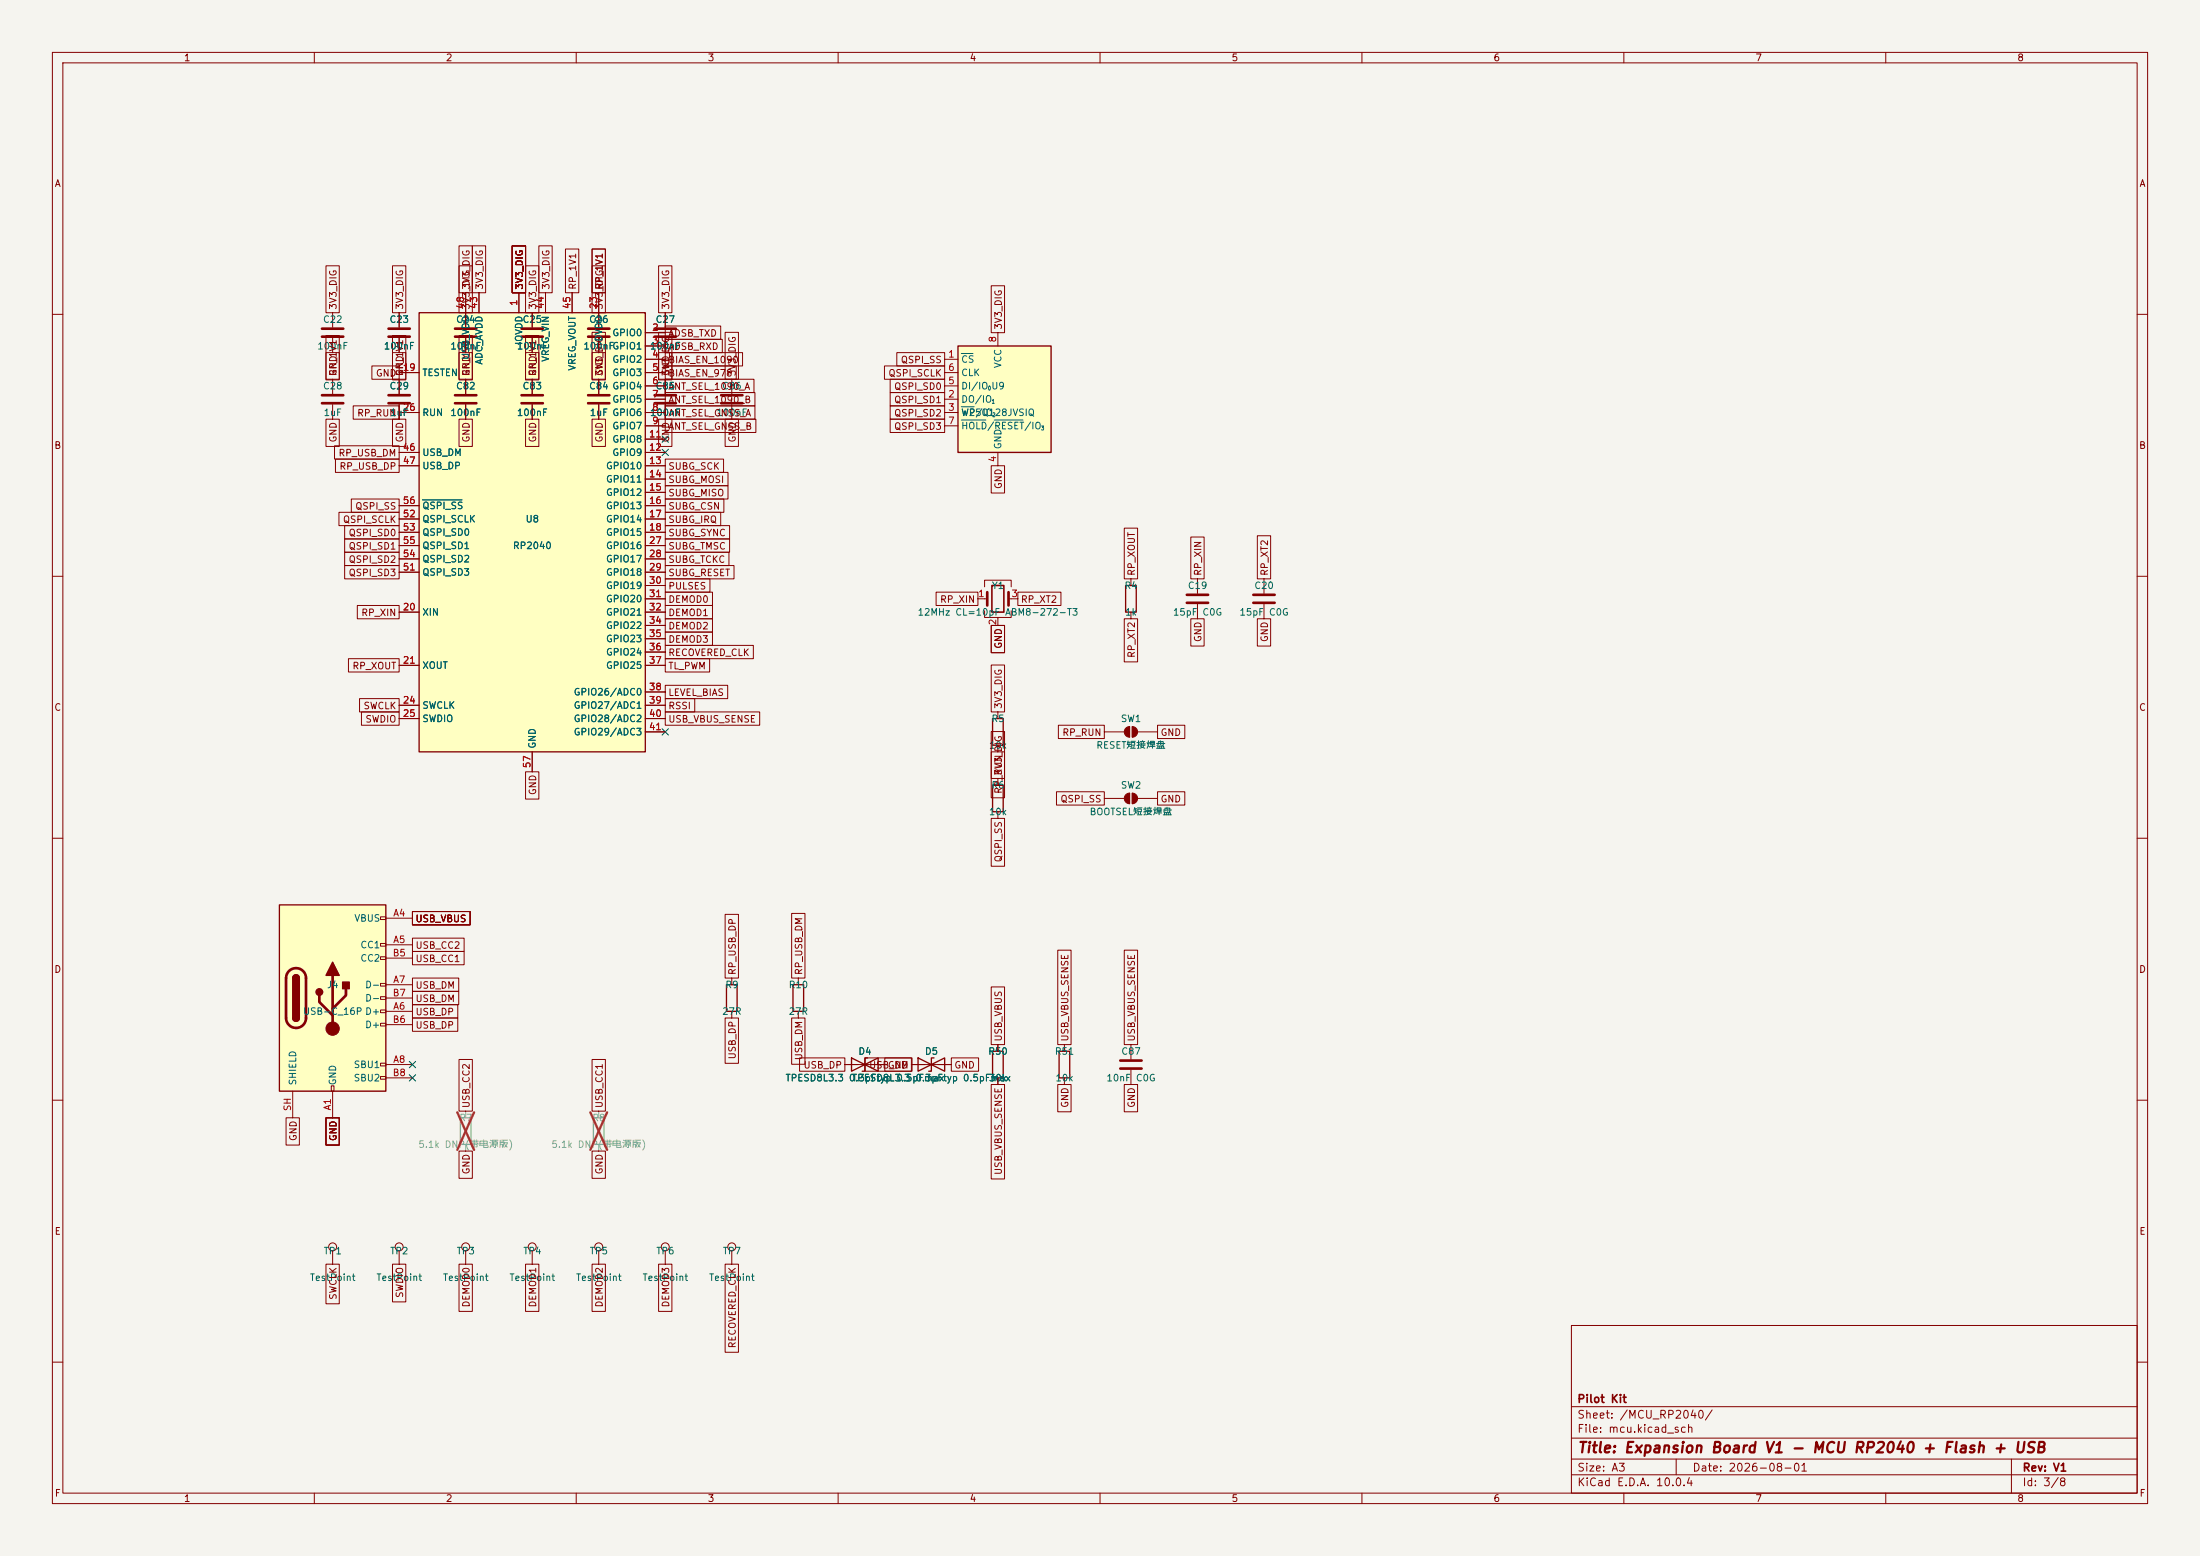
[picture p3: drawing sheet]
<svg xmlns="http://www.w3.org/2000/svg" width="420mm" height="297mm" viewBox="0 0 420 297" stroke-linecap="round" stroke-linejoin="round" font-family="sans-serif">
<path d="M0 0h420v297h-420z" fill="#f5f4ef" stroke="#f5f4ef" stroke-width=".19"/>
<g fill="none" stroke="#840000" stroke-width=".19">
<path d="M10 10h400v277h-400zM12 12h396v273h-396zM60 10v2M110 10v2M160 10v2M210 10v2M260 10v2M310 10v2M360 10v2M10 60h2M408 60h2M10 110h2"/>
<path d="M408 110h2M10 160h2M408 160h2M10 210h2M408 210h2M300 253h108v32h-108zM10 260h2M300 278.5h108M300 274.5h108M300 268.5h108M320 278.5v3M384 278.5v6.5"/>
<path d="M408 260h2M60 285v2M110 285v2M160 285v2M210 285v2M260 285v2M300 281.5h108M310 285v2M360 285v2"/>
</g>
<path d="M80 59.7h43.2v83.8h-43.2z" fill="#ffffc2"/>
<path d="M80 59.7h43.2v83.8h-43.2zM138.7 188h2v5h-2zM151.4 188h2v5h-2zM162.6 201.9v2.6l5-2.6v2.6zM165.6 201.9h-.5v2.6h-.5M175.3 201.9v2.6l5-2.6v2.6zM178.3 201.9h-.5v2.6h-.5M189.5 200.7h2v5h-2zM202.2 200.7h2v5h-2z" fill="none" stroke="#840000" stroke-width=".25"/>
<g fill="none" stroke="#840000" stroke-width=".19">
<path d="M63.5 59.7v2.8M76.2 59.7v2.8M88.9 55.9v6.6M91.4 55.9v3.8M99.1 55.9v3.8M101.6 59.7v2.8M104.1 55.9v3.8M109.2 55.9v3.8M114.3 55.9v6.6M127 59.7v2.8M63.5 64.5v2.8M63.5 72.4v2.8"/>
<path d="M63.5 77.2v2.8M76.2 71.1h3.8M76.2 78.7h3.8M76.2 64.5v2.8M76.2 72.4v2.8M76.2 77.2v2.8M88.9 64.5v2.8M88.9 72.4v2.8M88.9 77.2v2.8M101.6 64.5v2.8M114.3 64.5v2.8M123.2 63.5h3.8"/>
<path d="M123.2 66h3.8M123.2 68.6h3.8M123.2 71.1h3.8M123.2 73.7h3.8M123.2 76.2h3.8M123.2 78.7h3.8M127 64.5v2.8M76.2 86.4h3.8M76.2 88.9h3.8M76.2 96.5h3.8M76.2 99.1h3.8M123.2 81.3h3.8"/>
<path d="M123.2 83.8h3.8M123.2 86.4h3.8M123.2 88.9h3.8M123.2 91.4h3.8M123.2 94h3.8M123.2 96.5h3.8M123.2 99.1h3.8M76.2 101.6h3.8M76.2 116.8h3.8M76.2 104.1h3.8M76.2 106.7h3.8M76.2 109.2h3.8"/>
<path d="M123.2 101.6h3.8M123.2 116.8h3.8M123.2 104.1h3.8M123.2 106.7h3.8M123.2 109.2h3.8M123.2 111.8h3.8M123.2 114.3h3.8M123.2 119.4h3.8M76.2 127h3.8M76.2 134.6h3.8M76.2 137.2h3.8M123.2 127h3.8"/>
<path d="M123.2 134.6h3.8M123.2 137.2h3.8M123.2 121.9h3.8M123.2 124.5h3.8M123.2 132.1h3.8M123.2 139.7h3.8M101.6 143.5v3.8M139.7 186.7v1.3M139.7 193v1.3M152.4 186.7v1.3M152.4 193v1.3M190.5 199.4v1.3"/>
<path d="M203.2 199.4v1.3M215.9 199.4v2.8M161.3 203.2h7.6M174 203.2h7.6M190.5 205.7v1.3M203.2 205.7v1.3M215.9 204.2v2.8M63.5 238.8v2.5M76.2 238.8v2.5M88.9 238.8v2.5M101.6 238.8v2.5M114.3 238.8v2.5"/>
<path d="M127 238.8v2.5M139.7 238.8v2.5"/>
<circle cx="63.5" cy="238" r=".76"/>
<circle cx="76.2" cy="238" r=".76"/>
<circle cx="88.9" cy="238" r=".76"/>
<circle cx="101.6" cy="238" r=".76"/>
<circle cx="114.3" cy="238" r=".76"/>
<circle cx="127" cy="238" r=".76"/>
<circle cx="139.7" cy="238" r=".76"/>
</g>
<path d="M80.6 95.4h7.6" fill="none" stroke="#006464" stroke-width=".19"/>
<g fill="none" stroke="#840000" stroke-width=".51">
<path d="M61.5 75.4h4M61.5 77h4M61.5 62.7h4M61.5 64.3h4M74.2 75.4h4M74.2 77h4M74.2 62.7h4M74.2 64.3h4M86.9 75.4h4M86.9 77h4M86.9 62.7h4M86.9 64.3h4"/>
<path d="M99.6 62.7h4M99.6 64.3h4M112.3 62.7h4M112.3 64.3h4M125 62.7h4M125 64.3h4M213.9 202.4h4M213.9 204h4"/>
</g>
<path d="M87.9 213.4h2v5h-2zM113.3 213.4h2v5h-2z" fill="none" stroke="#9c9b98" stroke-width=".25"/>
<path d="M88.9 212.1v1.3M88.9 218.4v1.3M114.3 212.1v1.3M114.3 218.4v1.3" fill="none" stroke="#9c9b98" stroke-width=".19"/>
<path d="M87.3 212.3l3.2 7.2M90.5 212.3l-3.2 7.2M112.7 212.3l3.2 7.2M115.9 212.3l-3.2 7.2" fill="none" stroke="#e12e31" stroke-width=".46"/>
<path d="M53.3 172.7h20.4v35.6h-20.4z" fill="#ffffc2"/>
<g fill="none" stroke="#840000" stroke-width=".19">
<path d="M72.6 175h1.1v.5h-1.1zM73.7 175.3h5M72.6 180.1h1.1v.5h-1.1zM72.6 182.6h1.1v.5h-1.1zM72.6 187.7h1.1v.5h-1.1zM72.6 190.2h1.1v.6h-1.1zM72.6 192.8h1.1v.5h-1.1zM72.6 195.3h1.1v.5h-1.1zM73.7 180.3h5M73.7 193h5M73.7 188h5M73.7 182.9h5"/>
<path d="M73.7 195.6h5M73.7 190.5h5M55.9 208.3v5.1M63.2 207.3h.6v1h-.6zM63.5 208.3v5.1M72.6 202.9h1.1v.6h-1.1zM72.6 205.5h1.1v.5h-1.1zM73.7 203.2h5M73.7 205.7h5"/>
</g>
<path d="M53.3 172.7h20.4v35.6h-20.4zM55.9 186.7a.64 .64 0 0 1 .6-.6 .64 .64 0 0 1 .6 .6M55.9 194.3a.64 .64 0 0 0 .6 .6 .64 .64 0 0 0 .6-.6" fill="none" stroke="#840000" stroke-width=".25"/>
<path d="M55.2 185.4a1.9 1.9 0 0 1 2-.5 1.9 1.9 0 0 1 1.2 1.8v7.6a1.91 1.91 0 0 1-1.9 1.9 1.91 1.91 0 0 1-1.9-1.9v-7.8l.2-.6zM61 190v1.3l2.5 2.5M63.5 186.2v10.1M66 188.7v1.3l-2.5 2.5" fill="none" stroke="#840000" stroke-width=".51"/>
<g fill="#840000" stroke="#840000" stroke-width=".25">
<path d="M55.9 186.7h1.2v7.6h-1.2z"/>
<path d="M56.1 186.2a.64 .64 0 0 1 .7-.1 .64 .64 0 0 1 .3 .6h-1.2z"/>
<path d="M55.9 194.3h1.2a.64 .64 0 0 1-.6 .6 .64 .64 0 0 1-.6-.6z"/>
<path d="M63.5 183.6l1.3 2.6h-2.6z"/>
<path d="M65.4 187.5h1.3v1.2h-1.3z"/>
<circle cx="61" cy="189.4" r=".63"/>
</g>
<circle cx="63.5" cy="196.3" r="1.27" fill="#840000" stroke="#840000" stroke-width=".19"/>
<path d="M182.9 66h17.8v20.4h-17.8z" fill="#ffffc2"/>
<path d="M182.9 66h17.8v20.4h-17.8zM214.9 111.8h2v5h-2zM189.5 137.2h2v5h-2zM189.5 149.9h2v5h-2z" fill="none" stroke="#840000" stroke-width=".25"/>
<g fill="none" stroke="#840000" stroke-width=".19">
<path d="M62.2 50.7h2.6v9h-2.6zM74.9 50.7h2.6v9h-2.6zM76.2 59.7v2.8M87.6 50.7h2.6v9h-2.6zM87.6 46.9h2.6v9h-2.6zM88.9 55.9v6.6M90.2 46.9h2.5v9h-2.5zM91.4 55.9v3.8M97.8 46.9h2.5v9h-2.5zM99.1 55.9v3.8M100.3 50.7h2.6v9h-2.6zM101.6 59.7v2.8"/>
<path d="M102.9 46.9h2.5v9h-2.5zM104.1 55.9v3.8M107.9 47.5h2.6v8.4h-2.6zM109.2 55.9v3.8M113 50.7h2.6v9h-2.6zM113 47.5h2.6v8.4h-2.6zM114.3 55.9v6.6M125.7 50.7h2.6v9h-2.6zM127 59.7v2.8M189.2 54.5h2.6v9h-2.6zM62.2 67.3h2.6v5.2h-2.6zM62.2 64h2.6v8.4h-2.6z"/>
<path d="M67.4 77.5h8.8v2.5h-8.8zM71 69.8h5.2v2.6h-5.2zM74.9 67.3h2.6v5.2h-2.6zM74.9 64h2.6v8.4h-2.6zM76.2 78.7h3.8M76.2 71.1h3.8M76.2 64.5v2.8M76.2 72.4v2.8M76.2 77.2v2.8M87.6 67.3h2.6v5.2h-2.6zM87.6 64h2.6v8.4h-2.6zM88.9 64.5v2.8"/>
<path d="M88.9 72.4v2.8M88.9 77.2v2.8M100.3 67.3h2.6v5.2h-2.6zM100.3 64h2.6v8.4h-2.6zM101.6 64.5v2.8M101.6 72.4v2.8M101.6 77.2v2.8M113 63.4h2.6v9h-2.6zM113 67.3h2.6v5.2h-2.6zM114.3 64.5v2.8M114.3 72.4v2.8M114.3 77.2v2.8"/>
<path d="M123.2 68.6h3.8M123.2 76.2h3.8M123.2 78.7h3.8M123.2 73.7h3.8M123.2 71.1h3.8M123.2 63.5h3.8M123.2 66h3.8M125.7 63.4h2.6v9h-2.6zM125.7 67.3h2.6v5.2h-2.6zM127 77.5h17.1v2.5h-17.1zM127 74.9h17.1v2.6h-17.1zM127 72.4h16.9v2.5h-16.9z"/>
<path d="M127 62.2h10.6v2.6h-10.6zM127 64.8h10.9v2.5h-10.9zM127 69.8h13.6v2.6h-13.6zM127 67.3h14.8v2.6h-14.8zM127 64.5v2.8M127 72.4v2.8M127 77.2v2.8M138.4 63.4h2.6v9h-2.6zM139.7 72.4v2.8M139.7 77.2v2.8M168.8 69.8h11.5v2.6h-11.5zM169.9 72.4h10.4v2.5h-10.4z"/>
<path d="M169.9 74.9h10.4v2.6h-10.4zM169.9 77.5h10.4v2.5h-10.4zM171.2 67.3h9.1v2.6h-9.1zM180.3 68.6h2.6M180.3 76.2h2.6M180.3 78.7h2.6M180.3 73.7h2.6M180.3 71.1h2.6M190.5 63.5v2.5M62.2 80h2.6v5.2h-2.6zM63.9 85.1h12.3v2.5h-12.3zM64 87.6h12.2v2.6h-12.2z"/>
<path d="M64.7 97.8h11.5v2.5h-11.5zM67.1 95.2h9.1v2.6h-9.1zM74.9 80h2.6v5.2h-2.6zM76.2 86.4h3.8M76.2 88.9h3.8M76.2 96.5h3.8M76.2 99.1h3.8M87.6 80h2.6v5.2h-2.6zM100.3 80h2.6v5.2h-2.6zM113 80h2.6v5.2h-2.6zM123.2 81.3h3.8M123.2 83.8h3.8"/>
<path d="M123.2 86.4h3.8M123.2 88.9h3.8M123.2 91.4h3.8M123.2 94h3.8M123.2 96.5h3.8M123.2 99.1h3.8M125.7 80h2.6v5.2h-2.6zM127 87.6h11.1v2.6h-11.1zM127 90.2h12v2.5h-12zM127 92.7h12v2.6h-12zM127 95.2h11.2v2.6h-11.2zM127 97.8h10.6v2.5h-10.6z"/>
<path d="M127 80h17.3v2.6h-17.3zM138.4 80h2.6v5.2h-2.6zM169.9 80h10.4v2.6h-10.4zM180.3 81.3h2.6M189.2 88.9h2.6v5.2h-2.6zM190.5 86.4v2.5M65.8 107.9h10.4v2.6h-10.4zM65.8 100.3h10.4v2.6h-10.4zM65.8 102.9h10.4v2.5h-10.4zM65.8 105.4h10.4v2.6h-10.4zM68.2 115.6h8v2.5h-8zM76.2 101.6h3.8"/>
<path d="M76.2 116.8h3.8M76.2 104.1h3.8M76.2 106.7h3.8M76.2 109.2h3.8M123.2 114.3h3.8M123.2 101.6h3.8M123.2 116.8h3.8M123.2 104.1h3.8M123.2 106.7h3.8M123.2 109.2h3.8M123.2 111.8h3.8M123.2 119.4h3.8"/>
<path d="M127 100.3h12.3v2.6h-12.3zM127 102.9h12.3v2.5h-12.3zM127 105.4h12.2v2.6h-12.2zM127 107.9h13.1v2.6h-13.1zM127 110.5h8.5v2.5h-8.5zM127 113h9v2.6h-9zM127 115.6h9v2.5h-9zM127 118.1h9v2.6h-9zM178.7 113h8v2.6h-8zM186.7 114.3h1.8M188 112v-1.3h5v1.3M188 116.6v1.3h5v-1.3"/>
<path d="M189.2 119.4h2.6v5.2h-2.6zM190.5 117.9v1.5M192.5 114.3h1.8M194.3 113h8.2v2.6h-8.2zM214.6 100.8h2.6v9.7h-2.6zM214.6 118.1h2.6v8.2h-2.6zM215.9 110.5v1.3M215.9 116.8v1.3M227.3 118.1h2.6v5.2h-2.6zM227.3 102.5h2.6v8h-2.6zM228.6 110.5v2.8M228.6 115.3v2.8"/>
<path d="M240 118.1h2.6v5.2h-2.6zM240 102.3h2.6v8.2h-2.6zM241.3 110.5v2.8M241.3 115.3v2.8M66.5 125.7h9.7v2.6h-9.7zM68.6 133.3h7.6v2.6h-7.6zM69 135.9h7.2v2.5h-7.2zM76.2 127h3.8M76.2 134.6h3.8M76.2 137.2h3.8M123.2 139.7h3.8M123.2 127h3.8"/>
<path d="M123.2 134.6h3.8M123.2 137.2h3.8M123.2 121.9h3.8M123.2 124.5h3.8M123.2 132.1h3.8M127 120.6h9v2.6h-9zM127 123.2h16.8v2.5h-16.8zM127 125.7h8.5v2.6h-8.5zM127 130.8h11.9v2.6h-11.9zM127 133.3h5.6v2.6h-5.6zM127 135.9h18v2.5h-18zM189.2 139.6h2.6v9h-2.6z"/>
<path d="M189.2 126.9h2.6v9h-2.6zM190.5 135.9v1.3M202 138.4h8.8v2.6h-8.8zM210.8 139.7h3.8M215.6 138.7v2M216.2 138.7v2M217.2 139.7h3.8M221 138.4h5.2v2.6h-5.2zM100.3 147.3h2.6v5.2h-2.6zM101.6 143.5v3.8M189.2 156.2h2.6v9.1h-2.6zM189.2 143.5h2.6v8.8h-2.6z"/>
<path d="M190.5 142.2v1.3M190.5 148.6v1.3M190.5 154.9v1.3M201.7 151.1h9.1v2.6h-9.1zM210.8 152.4h3.8M215.6 151.4v2M216.2 151.4v2M217.2 152.4h3.8M221 151.1h5.2v2.6h-5.2zM78.7 174h11.1v2.5h-11.1zM78.7 179.1h9.9v2.5h-9.9zM138.4 174.5h2.6v12.2h-2.6z"/>
<path d="M151.1 174.3h2.6v12.4h-2.6zM78.7 181.6h9.9v2.6h-9.9zM78.7 191.8h8.7v2.5h-8.7zM78.7 194.3h8.7v2.6h-8.7zM78.7 186.7h8.9v2.5h-8.9zM78.7 189.2h8.9v2.6h-8.9zM138.4 194.3h2.6v8.7h-2.6zM151.1 194.3h2.6v8.8h-2.6zM189.2 188.4h2.6v11h-2.6zM190.5 199.4v1.3M201.9 181.4h2.6v18h-2.6zM214.6 181.4h2.6v18h-2.6z"/>
<path d="M54.6 213.4h2.6v5.2h-2.6zM62.2 213.4h2.6v5.2h-2.6zM87.6 202.2h2.6v9.9h-2.6zM87.6 219.7h2.6v5.2h-2.6zM113 219.7h2.6v5.2h-2.6zM113 202.2h2.6v9.9h-2.6zM152.6 201.9h8.7v2.6h-8.7zM161.3 203.2h2.5M165.2 201.9h8.8v2.6h-8.8zM166.4 203.2h2.5M168.9 201.9h5.2v2.6h-5.2zM174 203.2h2.5"/>
<path d="M179.1 203.2h2.5M181.6 201.9h5.2v2.6h-5.2zM189.2 207h2.6v18h-2.6zM190.5 205.7v1.3M201.9 207h2.6v5.2h-2.6zM214.6 207h2.6v5.2h-2.6zM62.2 241.3h2.6v7.6h-2.6zM74.9 241.3h2.6v7.2h-2.6zM87.6 241.3h2.6v9h-2.6zM100.3 241.3h2.6v9h-2.6zM113 241.3h2.6v9h-2.6zM125.7 241.3h2.6v9h-2.6z"/>
<path d="M138.4 241.3h2.6v16.8h-2.6z"/>
</g>
<path d="M183.5 67.5h2.2M183.5 77.6h2.5M80.6 95.4h7.6M183.5 80.2h4.7M189.8 80.2h5.5" fill="none" stroke="#006464" stroke-width=".19"/>
<g fill="#840000" stroke="#840000" stroke-width=".19">
<path d="M214.9 139l.7-.3v2a1.02 1.02 0 0 1-.9-.6 1.02 1.02 0 0 1 .2-1.1z"/>
<path d="M216.2 138.7a1.02 1.02 0 0 1 1 1 1.02 1.02 0 0 1-1 1z"/>
<path d="M214.9 151.7l.7-.3v2a1.02 1.02 0 0 1-.9-.6 1.02 1.02 0 0 1 .2-1.1z"/>
<path d="M216.2 151.4a1.02 1.02 0 0 1 1 1 1.02 1.02 0 0 1-1 1z"/>
</g>
<g fill="none" stroke="#840000" stroke-width=".51">
<path d="M99.6 75.4h4M99.6 77h4M112.3 75.4h4M112.3 77h4M125 75.4h4M125 77h4M137.7 75.4h4M137.7 77h4M188.5 113v2.6M192.5 113v2.6M226.6 113.5h4M226.6 115.1h4"/>
<path d="M239.3 113.5h4M239.3 115.1h4"/>
</g>
<path d="M189.4 111.8h2.2v5h-2.2z" fill="none" stroke="#840000" stroke-width=".3"/>
<path d="M126.4 83.2l1.2 1.2M126.4 85.8l1.2 1.2M127.6 83.2l-1.2 1.2M127.6 85.8l-1.2 1.2M126.4 139.1l1.2 1.2M127.6 139.1l-1.2 1.2M78.1 202.6l1.2 1.2M78.1 205.1l1.2 1.2M79.3 202.6l-1.2 1.2M79.3 205.1l-1.2 1.2" fill="none" stroke="#000084" stroke-width=".19"/>
<text font-size="2" fill="#840000" x="301" y="277.8">Title: Expansion Board V1 - MCU RP2040 + Flash + USB</text>
<g font-size="1.5" fill="#840000">
<text x="301" y="268.1">Pilot Kit</text>
<text x="301" y="273.8">File: mcu.kicad_sch</text>
<text x="301" y="271.1">Sheet: /MCU_RP2040/</text>
<text x="301" y="281.2">Size: A3</text>
<text x="323" y="281.2">Date: 2026-08-01</text>
<text x="386" y="281.2">Rev: V1</text>
<text x="301" y="284">KiCad E.D.A. 10.0.4</text>
<text x="386" y="284">Id: 3/8</text>
</g>
<g font-size="1.3" fill="#840000">
<text x="35" y="12">1</text>
<text x="85" y="12">2</text>
<text x="135" y="12">3</text>
<text x="185" y="12">4</text>
<text x="235" y="12">5</text>
<text x="285" y="12">6</text>
<text x="335" y="12">7</text>
<text x="385" y="12">8</text>
<text x="10.3" y="36">A</text>
<text x="408.3" y="36">A</text>
<text x="64.6" y="59.2" transform="rotate(-90 64.6 59.2)">3V3_DIG</text>
<text x="77.3" y="59.2" transform="rotate(-90 77.3 59.2)">3V3_DIG</text>
<text x="90" y="59.2" transform="rotate(-90 90 59.2)">3V3_DIG</text>
<text x="92.5" y="55.4" transform="rotate(-90 92.5 55.4)">3V3_DIG</text>
<text x="100.1" y="55.4" transform="rotate(-90 100.1 55.4)">3V3_DIG</text>
<text x="102.7" y="59.2" transform="rotate(-90 102.7 59.2)">3V3_DIG</text>
<text x="105.2" y="55.4" transform="rotate(-90 105.2 55.4)">3V3_DIG</text>
<text x="110.3" y="55.4" transform="rotate(-90 110.3 55.4)">RP_1V1</text>
<text x="115.4" y="59.2" transform="rotate(-90 115.4 59.2)">3V3_DIG</text>
<text x="115.4" y="55.4" transform="rotate(-90 115.4 55.4)">RP_1V1</text>
<text x="128.1" y="59.2" transform="rotate(-90 128.1 59.2)">3V3_DIG</text>
<text x="127.5" y="64.6">ADSB_TXD</text>
<text x="191.6" y="63" transform="rotate(-90 191.6 63)">3V3_DIG</text>
<text x="64.6" y="71.9" transform="rotate(-90 64.6 71.9)">RP_1V1</text>
<text x="64.6" y="71.9" transform="rotate(-90 64.6 71.9)">GND</text>
<text x="77.3" y="71.9" transform="rotate(-90 77.3 71.9)">RP_1V1</text>
<text x="77.3" y="71.9" transform="rotate(-90 77.3 71.9)">GND</text>
<text x="90" y="71.9" transform="rotate(-90 90 71.9)">RP_1V1</text>
<text x="90" y="71.9" transform="rotate(-90 90 71.9)">GND</text>
<text x="102.7" y="71.9" transform="rotate(-90 102.7 71.9)">RP_1V1</text>
<text x="102.7" y="71.9" transform="rotate(-90 102.7 71.9)">GND</text>
<text x="115.4" y="71.9" transform="rotate(-90 115.4 71.9)">3V3_DIG</text>
<text x="115.4" y="71.9" transform="rotate(-90 115.4 71.9)">GND</text>
<text x="127.5" y="67.1">ADSB_RXD</text>
<text x="127.5" y="69.6">BIAS_EN_1090</text>
<text x="128.1" y="71.9" transform="rotate(-90 128.1 71.9)">3V3_DIG</text>
<text x="128.1" y="71.9" transform="rotate(-90 128.1 71.9)">GND</text>
<text x="140.8" y="71.9" transform="rotate(-90 140.8 71.9)">3V3_DIG</text>
<text x="171.9" y="69.6">QSPI_SS</text>
<text x="71.7" y="72.2">GND</text>
<text x="127.5" y="77.3">ANT_SEL_1090_B</text>
<text x="127.5" y="74.7">ANT_SEL_1090_A</text>
<text x="127.5" y="72.2">BIAS_EN_978</text>
<text x="169.5" y="72.2">QSPI_SCLK</text>
<text x="170.6" y="74.7">QSPI_SD0</text>
<text x="170.6" y="77.3">QSPI_SD1</text>
<text x="68.1" y="79.8">RP_RUN</text>
<text x="127.5" y="82.3">ANT_SEL_GNSS_B</text>
<text x="127.5" y="79.8">ANT_SEL_GNSS_A</text>
<text x="170.6" y="79.8">QSPI_SD2</text>
<text x="170.6" y="82.3">QSPI_SD3</text>
<text x="10.3" y="86">B</text>
<text x="64.5" y="87.4">RP_USB_DM</text>
<text x="64.6" y="84.6" transform="rotate(-90 64.6 84.6)">GND</text>
<text x="64.7" y="90">RP_USB_DP</text>
<text x="77.3" y="84.6" transform="rotate(-90 77.3 84.6)">GND</text>
<text x="90" y="84.6" transform="rotate(-90 90 84.6)">GND</text>
<text x="102.7" y="84.6" transform="rotate(-90 102.7 84.6)">GND</text>
<text x="115.4" y="84.6" transform="rotate(-90 115.4 84.6)">GND</text>
<text x="127.5" y="90">SUBG_SCK</text>
<text x="128.1" y="84.6" transform="rotate(-90 128.1 84.6)">GND</text>
<text x="140.8" y="84.6" transform="rotate(-90 140.8 84.6)">GND</text>
<text x="408.2" y="86">B</text>
<text x="127.5" y="92.5">SUBG_MOSI</text>
<text x="127.5" y="95">SUBG_MISO</text>
<text x="191.6" y="93.5" transform="rotate(-90 191.6 93.5)">GND</text>
<text x="65.4" y="100.1">QSPI_SCLK</text>
<text x="67.7" y="97.6">QSPI_SS</text>
<text x="127.5" y="97.6">SUBG_CSN</text>
<text x="127.5" y="100.1">SUBG_IRQ</text>
<text x="66.4" y="102.7">QSPI_SD0</text>
<text x="66.4" y="105.2">QSPI_SD1</text>
<text x="66.4" y="107.7">QSPI_SD2</text>
<text x="127.5" y="102.7">SUBG_SYNC</text>
<text x="127.5" y="105.2">SUBG_TMSC</text>
<text x="127.5" y="107.7">SUBG_TCKC</text>
<text x="66.4" y="110.3">QSPI_SD3</text>
<text x="127.5" y="110.3">SUBG_RESET</text>
<text x="127.5" y="112.8">PULSES</text>
<text x="217" y="110" transform="rotate(-90 217 110)">RP_XOUT</text>
<text x="229.7" y="110" transform="rotate(-90 229.7 110)">RP_XIN</text>
<text x="242.4" y="110" transform="rotate(-90 242.4 110)">RP_XT2</text>
<text x="68.9" y="117.9">RP_XIN</text>
<text x="127.5" y="115.4">DEMOD0</text>
<text x="127.5" y="117.9">DEMOD1</text>
<text x="179.4" y="115.4">RP_XIN</text>
<text x="194.8" y="115.4">RP_XT2</text>
<text x="127.5" y="120.4">DEMOD2</text>
<text x="127.5" y="123">DEMOD3</text>
<text x="127.5" y="125.5">RECOVERED_CLK</text>
<text x="191.6" y="123.9" transform="rotate(-90 191.6 123.9)">GND</text>
<text x="217" y="125.7" transform="rotate(-90 217 125.7)">RP_XT2</text>
<text x="229.7" y="122.7" transform="rotate(-90 229.7 122.7)">GND</text>
<text x="242.4" y="122.7" transform="rotate(-90 242.4 122.7)">GND</text>
<text x="67.2" y="128.1">RP_XOUT</text>
<text x="127.5" y="128.1">TL_PWM</text>
<text x="10.3" y="136">C</text>
<text x="69.3" y="135.7">SWCLK</text>
<text x="127.5" y="133.1">LEVEL_BIAS</text>
<text x="127.5" y="135.7">RSSI</text>
<text x="191.6" y="135.4" transform="rotate(-90 191.6 135.4)">3V3_DIG</text>
<text x="408.2" y="136">C</text>
<text x="69.7" y="138.2">SWDIO</text>
<text x="127.5" y="138.2">USB_VBUS_SENSE</text>
<text x="202.7" y="140.8">RP_RUN</text>
<text x="221.5" y="140.8">GND</text>
<text x="191.6" y="148.1" transform="rotate(-90 191.6 148.1)">3V3_DIG</text>
<text x="102.7" y="151.9" transform="rotate(-90 102.7 151.9)">GND</text>
<text x="191.6" y="151.6" transform="rotate(-90 191.6 151.6)">RP_RUN</text>
<text x="202.3" y="153.5">QSPI_SS</text>
<text x="221.5" y="153.5">GND</text>
<text x="191.6" y="164.7" transform="rotate(-90 191.6 164.7)">QSPI_SS</text>
<text x="79.2" y="176.3">USB_VBUS</text>
<text x="10.3" y="186">D</text>
<text x="79.2" y="181.4">USB_CC2</text>
<text x="79.2" y="183.9">USB_CC1</text>
<text x="408.2" y="186">D</text>
<text x="79.2" y="189">USB_DM</text>
<text x="79.2" y="191.6">USB_DM</text>
<text x="140.8" y="186.2" transform="rotate(-90 140.8 186.2)">RP_USB_DP</text>
<text x="153.5" y="186.2" transform="rotate(-90 153.5 186.2)">RP_USB_DM</text>
<text x="79.2" y="194.1">USB_DP</text>
<text x="79.2" y="196.6">USB_DP</text>
<text x="140.8" y="202.3" transform="rotate(-90 140.8 202.3)">USB_DP</text>
<text x="153.5" y="202.5" transform="rotate(-90 153.5 202.5)">USB_DM</text>
<text x="191.6" y="198.9" transform="rotate(-90 191.6 198.9)">USB_VBUS</text>
<text x="204.3" y="198.9" transform="rotate(-90 204.3 198.9)">USB_VBUS_SENSE</text>
<text x="217" y="198.9" transform="rotate(-90 217 198.9)">USB_VBUS_SENSE</text>
<text x="153.3" y="204.3">USB_DP</text>
<text x="165.8" y="204.3">USB_DM</text>
<text x="169.4" y="204.3">GND</text>
<text x="182.1" y="204.3">GND</text>
<text x="90" y="211.6" transform="rotate(-90 90 211.6)">USB_CC2</text>
<text x="115.4" y="211.6" transform="rotate(-90 115.4 211.6)">USB_CC1</text>
<text x="204.3" y="211.6" transform="rotate(-90 204.3 211.6)">GND</text>
<text x="217" y="211.6" transform="rotate(-90 217 211.6)">GND</text>
<text x="56.9" y="217.9" transform="rotate(-90 56.9 217.9)">GND</text>
<text x="64.6" y="217.9" transform="rotate(-90 64.6 217.9)">GND</text>
<text x="90" y="224.3" transform="rotate(-90 90 224.3)">GND</text>
<text x="115.4" y="224.3" transform="rotate(-90 115.4 224.3)">GND</text>
<text x="191.6" y="224.4" transform="rotate(-90 191.6 224.4)">USB_VBUS_SENSE</text>
<text x="10.3" y="236">E</text>
<text x="408.3" y="236">E</text>
<text x="64.6" y="248.2" transform="rotate(-90 64.6 248.2)">SWCLK</text>
<text x="77.3" y="247.8" transform="rotate(-90 77.3 247.8)">SWDIO</text>
<text x="90" y="249.7" transform="rotate(-90 90 249.7)">DEMOD0</text>
<text x="102.7" y="249.7" transform="rotate(-90 102.7 249.7)">DEMOD1</text>
<text x="115.4" y="249.7" transform="rotate(-90 115.4 249.7)">DEMOD2</text>
<text x="128.1" y="249.7" transform="rotate(-90 128.1 249.7)">DEMOD3</text>
<text x="140.8" y="257.5" transform="rotate(-90 140.8 257.5)">RECOVERED_CLK</text>
<text x="10.3" y="286">F</text>
<text x="35" y="287">1</text>
<text x="85" y="287">2</text>
<text x="135" y="287">3</text>
<text x="185" y="287">4</text>
<text x="235" y="287">5</text>
<text x="285" y="287">6</text>
<text x="335" y="287">7</text>
<text x="385" y="287">8</text>
<text x="408.3" y="286">F</text>
</g>
<g font-size="1.3" fill="#a90000">
<text x="88.9" y="59.1" transform="rotate(-90 88.9 59.1)">48</text>
<text x="91.4" y="59.1" transform="rotate(-90 91.4 59.1)">43</text>
<text x="99" y="58.5" transform="rotate(-90 99 58.5)">1</text>
<text x="104.1" y="59.1" transform="rotate(-90 104.1 59.1)">44</text>
<text x="109.2" y="59.1" transform="rotate(-90 109.2 59.1)">45</text>
<text x="114.3" y="59.1" transform="rotate(-90 114.3 59.1)">23</text>
<text x="124.4" y="63.5">2</text>
<text x="190.5" y="65.5" transform="rotate(-90 190.5 65.5)">8</text>
<text x="76.8" y="71.1">19</text>
<text x="124.4" y="66">3</text>
<text x="124.4" y="68.6">4</text>
<text x="124.4" y="71.1">5</text>
<text x="180.9" y="68.6">1</text>
<text x="180.9" y="71.1">6</text>
<text x="124.4" y="73.6">6</text>
<text x="124.4" y="76.2">7</text>
<text x="180.9" y="76.2">2</text>
<text x="180.9" y="73.6">5</text>
<text x="76.8" y="78.7">26</text>
<text x="123.8" y="83.8">11</text>
<text x="124.4" y="78.7">8</text>
<text x="124.4" y="81.3">9</text>
<text x="180.9" y="78.7">3</text>
<text x="180.9" y="81.3">7</text>
<text x="76.8" y="86.3">46</text>
<text x="76.8" y="88.9">47</text>
<text x="123.8" y="86.3">12</text>
<text x="123.8" y="88.9">13</text>
<text x="190.5" y="88.3" transform="rotate(-90 190.5 88.3)">4</text>
<text x="123.8" y="91.4">14</text>
<text x="123.8" y="94">15</text>
<text x="76.8" y="99">52</text>
<text x="76.8" y="101.6">53</text>
<text x="76.8" y="96.5">56</text>
<text x="123.8" y="96.5">16</text>
<text x="123.8" y="99">17</text>
<text x="123.8" y="101.6">18</text>
<text x="76.8" y="106.7">54</text>
<text x="76.8" y="104.1">55</text>
<text x="123.8" y="104.1">27</text>
<text x="123.8" y="106.7">28</text>
<text x="76.8" y="109.2">51</text>
<text x="123.8" y="109.2">29</text>
<text x="123.8" y="111.7">30</text>
<text x="76.8" y="116.8">20</text>
<text x="123.8" y="114.3">31</text>
<text x="123.8" y="116.8">32</text>
<text x="123.8" y="119.4">34</text>
<text x="186.6" y="114.3">1</text>
<text x="190.5" y="119.5" transform="rotate(-90 190.5 119.5)">2</text>
<text x="193" y="114.3">3</text>
<text x="123.8" y="121.9">35</text>
<text x="123.8" y="124.4">36</text>
<text x="76.8" y="127">21</text>
<text x="123.8" y="127">37</text>
<text x="76.8" y="134.6">24</text>
<text x="76.8" y="137.1">25</text>
<text x="123.8" y="132.1">38</text>
<text x="123.8" y="134.6">39</text>
<text x="123.8" y="137.1">40</text>
<text x="123.8" y="139.7">41</text>
<text x="101.6" y="146.7" transform="rotate(-90 101.6 146.7)">57</text>
<text x="74.9" y="175.2">A4</text>
<text x="74.9" y="182.9">B5</text>
<text x="74.9" y="180.3">A5</text>
<text x="74.9" y="190.5">B7</text>
<text x="74.9" y="187.9">A7</text>
<text x="74.9" y="195.6">B6</text>
<text x="74.9" y="193">A6</text>
<text x="74.9" y="203.2">A8</text>
<text x="74.9" y="205.7">B8</text>
<text x="55.9" y="212.2" transform="rotate(-90 55.9 212.2)">SH</text>
<text x="63.5" y="212.1" transform="rotate(-90 63.5 212.1)">A1</text>
</g>
<g font-size="1.3" fill="#006464">
<text x="61.6" y="61.9">C22</text>
<text x="74.3" y="61.9">C23</text>
<text x="87" y="61.9">C24</text>
<text x="99.7" y="61.9">C25</text>
<text x="100" y="66" transform="rotate(-90 100 66)">IOVDD</text>
<text x="112.4" y="61.9">C26</text>
<text x="115.3" y="65.3" transform="rotate(-90 115.3 65.3)">DVDD</text>
<text x="116.8" y="64.5">GPIO0</text>
<text x="125.1" y="61.9">C27</text>
<text x="60.5" y="67">100nF</text>
<text x="73.2" y="67">100nF</text>
<text x="85.9" y="67">100nF</text>
<text x="89.9" y="68.8" transform="rotate(-90 89.9 68.8)">USB_VDD</text>
<text x="92.4" y="69.7" transform="rotate(-90 92.4 69.7)">ADC_AVDD</text>
<text x="98.6" y="67">100nF</text>
<text x="105.1" y="69.2" transform="rotate(-90 105.1 69.2)">VREG_VIN</text>
<text x="110.2" y="70.9" transform="rotate(-90 110.2 70.9)">VREG_VOUT</text>
<text x="111.3" y="67">100nFGPIO1</text>
<text x="116.8" y="69.6">GPIO2</text>
<text x="124" y="67">100nF</text>
<text x="183.4" y="69.6">CS</text>
<text x="191.5" y="70.4" transform="rotate(-90 191.5 70.4)">VCC</text>
<text x="61.6" y="74.6">C28</text>
<text x="74.3" y="74.6">C29</text>
<text x="80.5" y="72.1">TESTEN</text>
<text x="87" y="74.6">C82</text>
<text x="99.7" y="74.6">C83</text>
<text x="112.4" y="74.6">C84 GPIO4</text>
<text x="116.8" y="72.1">GPIO3</text>
<text x="116.8" y="77.2">GPIO5</text>
<text x="125.1" y="74.6">C85</text>
<text x="137.8" y="74.6">C86</text>
<text x="183.4" y="77.2">DO/IO</text>
<text x="183.4" y="74.6">DI/IO U9</text>
<text x="183.4" y="72.1">CLK</text>
<text x="61.7" y="79.7">1uF</text>
<text x="74.4" y="79.7">1uF</text>
<text x="80.5" y="79.7">RUN</text>
<text x="85.9" y="79.7">100nF</text>
<text x="98.6" y="79.7">100nF</text>
<text x="112.5" y="79.7">1uF GPIO6</text>
<text x="116.8" y="82.3">GPIO7</text>
<text x="124" y="79.7">100nF</text>
<text x="136.7" y="79.7">100nF</text>
<text x="183.4" y="79.7">W25Q128JVSIQ</text>
<text x="183.4" y="79.7">WP/IO</text>
<text x="183.4" y="82.3">HOLD/RESET/IO</text>
<text x="80.5" y="87.3">USB_DM</text>
<text x="80.5" y="89.9">USB_DP</text>
<text x="115.6" y="89.9">GPIO10</text>
<text x="116.8" y="84.8">GPIO8</text>
<text x="116.8" y="87.3">GPIO9</text>
<text x="191.5" y="85.9" transform="rotate(-90 191.5 85.9)">GND</text>
<text x="115.6" y="92.4">GPIO11</text>
<text x="115.6" y="95">GPIO12</text>
<text x="80.5" y="100">QSPI_SCLK</text>
<text x="80.5" y="97.5">QSPI_SS</text>
<text x="100.2" y="100">U8</text>
<text x="115.6" y="97.5">GPIO13</text>
<text x="115.6" y="100">GPIO14</text>
<text x="80.5" y="102.6">QSPI_SD0</text>
<text x="80.5" y="107.7">QSPI_SD2</text>
<text x="80.5" y="105.1">QSPI_SD1</text>
<text x="97.8" y="105.1">RP2040</text>
<text x="115.6" y="102.6">GPIO15</text>
<text x="115.6" y="105.1">GPIO16</text>
<text x="115.6" y="107.7">GPIO17</text>
<text x="80.5" y="110.2">QSPI_SD3</text>
<text x="115.6" y="110.2">GPIO18</text>
<text x="115.6" y="112.7">GPIO19</text>
<text x="189.2" y="112.7">Y1</text>
<text x="214.6" y="112.7">R4</text>
<text x="226.7" y="112.7">C19</text>
<text x="239.4" y="112.7">C20</text>
<text x="80.5" y="117.8">XIN</text>
<text x="115.6" y="115.3">GPIO20</text>
<text x="115.6" y="117.8">GPIO21</text>
<text x="175.1" y="117.8">12MHz CL=10pF ABM8-272-T3</text>
<text x="214.7" y="117.8">1k</text>
<text x="223.8" y="117.8">15pF</text>
<text x="229.4" y="117.8">C0G</text>
<text x="236.5" y="117.8">15pF</text>
<text x="242.1" y="117.8">C0G</text>
<text x="115.6" y="120.4">GPIO22</text>
<text x="115.6" y="122.9">GPIO23</text>
<text x="115.6" y="125.4">GPIO24</text>
<text x="80.5" y="128">XOUT</text>
<text x="115.6" y="128">GPIO25</text>
<text x="80.5" y="135.6">SWCLK</text>
<text x="109.4" y="133.1">GPIO26/ADC0</text>
<text x="109.4" y="135.6">GPIO27/ADC1</text>
<text x="80.5" y="138.1">SWDIO</text>
<text x="102.6" y="143" transform="rotate(-90 102.6 143)">GND</text>
<text x="109.4" y="138.1">GPIO28/ADC2</text>
<text x="109.4" y="140.7">GPIO29/ADC3</text>
<text x="188.7" y="143.2">10k</text>
<text x="189.2" y="138.1">R5</text>
<text x="209.2" y="143.2">RESET短接焊盘</text>
<text x="213.9" y="138.1">SW1</text>
<text x="188.7" y="155.9">10k</text>
<text x="189.2" y="150.8">R6</text>
<text x="207.9" y="155.9">BOOTSEL短接焊盘</text>
<text x="213.9" y="150.8">SW2</text>
<text x="67.5" y="176.2">VBUS</text>
<text x="68.7" y="181.3">CC1</text>
<text x="68.7" y="183.9">CC2</text>
<text x="62.3" y="188.9">J4</text>
<text x="69.6" y="188.9">D-</text>
<text x="69.6" y="191.5">D-</text>
<text x="138.4" y="188.9">R9</text>
<text x="150.5" y="188.9">R10</text>
<text x="57.7" y="194">USB-C_16P D+</text>
<text x="69.6" y="196.6">D+</text>
<text x="137.8" y="194">27R</text>
<text x="150.5" y="194">27R</text>
<text x="163.8" y="201.6">D4</text>
<text x="176.5" y="201.6">D5</text>
<text x="188.6" y="201.6">R50</text>
<text x="201.3" y="201.6">R51</text>
<text x="214" y="201.6">C87</text>
<text x="56.9" y="207.3" transform="rotate(-90 56.9 207.3)">SHIELD</text>
<text x="64.5" y="207.3" transform="rotate(-90 64.5 207.3)">GND</text>
<text x="67.4" y="204.2">SBU1</text>
<text x="67.4" y="206.7">SBU2</text>
<text x="149.8" y="206.7">TPESD8L3.3 0.3pFtyp 0.5pFmax</text>
<text x="162.5" y="206.7">TPESD8L3.3 0.3pFtyp 0.5pFmax</text>
<text x="188.7" y="206.7">30k</text>
<text x="201.4" y="206.7">10k</text>
<text x="211.1" y="206.7">10nF</text>
<text x="216.7" y="206.7">C0G</text>
<text x="61.7" y="239.7">TP1</text>
<text x="74.4" y="239.7">TP2</text>
<text x="87.1" y="239.7">TP3</text>
<text x="99.8" y="239.7">TP4</text>
<text x="112.5" y="239.7">TP5</text>
<text x="125.2" y="239.7">TP6</text>
<text x="137.9" y="239.7">TP7</text>
<text x="59" y="244.8">TestPoint</text>
<text x="71.7" y="244.8">TestPoint</text>
<text x="84.4" y="244.8">TestPoint</text>
<text x="97.1" y="244.8">TestPoint</text>
<text x="109.8" y="244.8">TestPoint</text>
<text x="122.5" y="244.8">TestPoint</text>
<text x="135.2" y="244.8">TestPoint</text>
</g>
<g font-size="1.3" fill="#939391">
<text x="87.6" y="214.3">R7</text>
<text x="113" y="214.3">R8</text>
<text x="79.8" y="219.4">5.1k DNP(带电源版)</text>
<text x="105.2" y="219.4">5.1k DNP(带电源版)</text>
</g>
<g font-size=".8" fill="#006464">
<text x="188.5" y="74.7">0</text>
<text x="189.3" y="77.2">1</text>
<text x="189.4" y="79.8">2</text>
<text x="198.7" y="82.3">3</text>
</g>
</svg>
